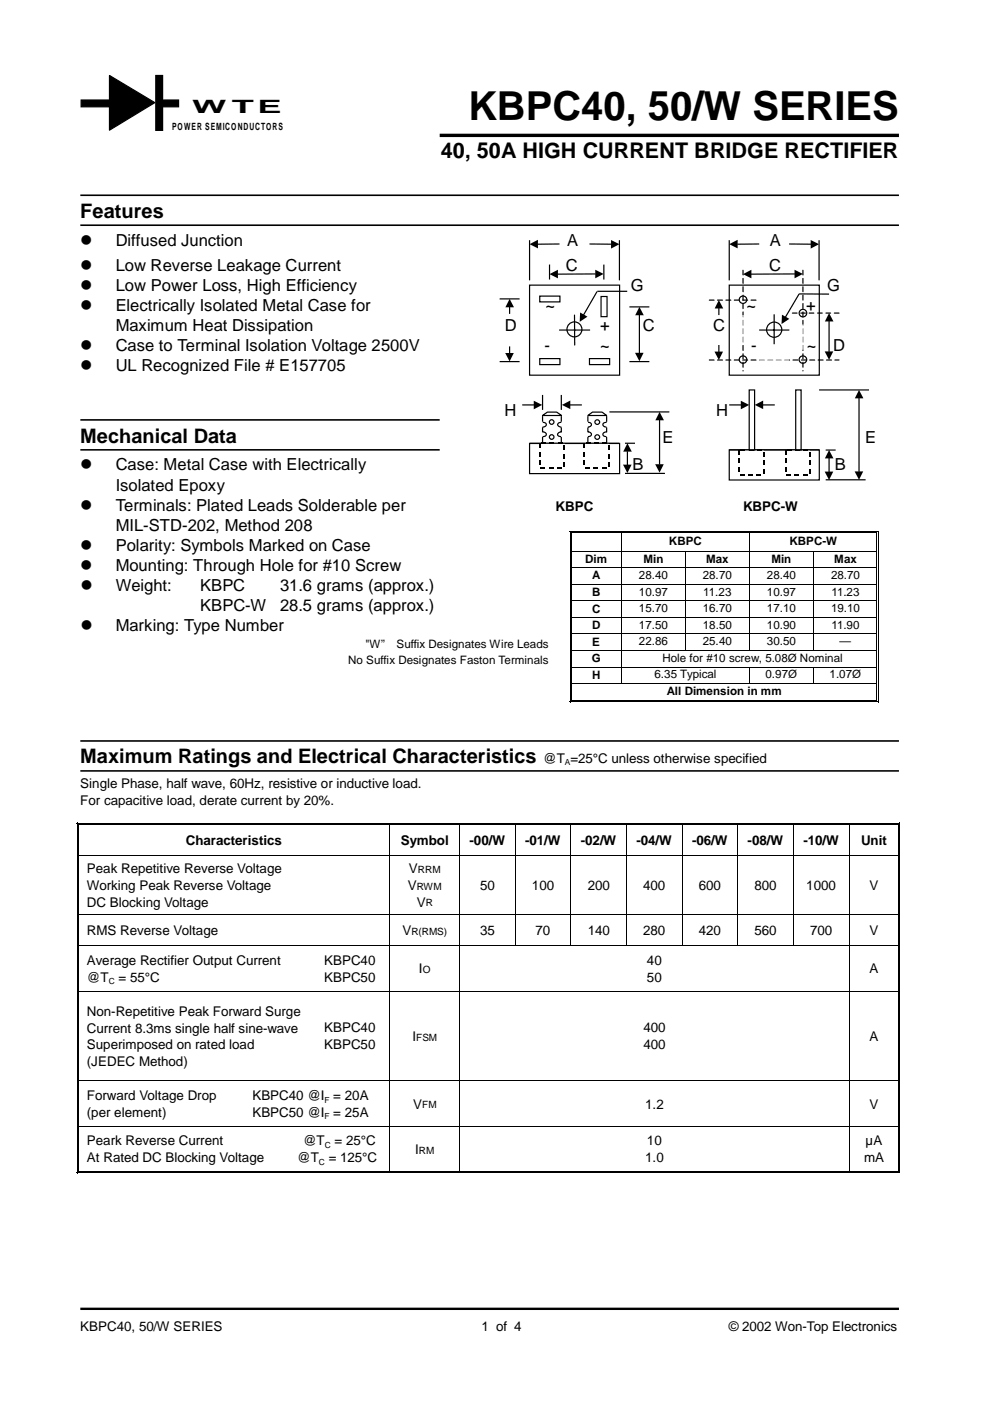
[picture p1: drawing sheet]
<svg xmlns="http://www.w3.org/2000/svg" width="210mm" height="297mm" viewBox="0 0 210 297" stroke-linecap="round" stroke-linejoin="round" font-family="sans-serif">
<path d="M17 277.5h173.6" fill="none" stroke="#000" stroke-width=".51"/>
<g fill="#000">
<path d="M120.8 112.5h.2v.6h-.2zM120.8 112.5h.5v.2h-.5zM120.8 116.8h.2v.1h-.2zM121.1 112.9h.2v.2h-.2zM121.1 116.8h.2v.1h-.2zM131.7 113l.1 .1zM131.7 112.5h.5v.2h-.5zM131.7 112.9h.5v.1h-.5zM158.8 113l.2 .1zM158.8 112.5h.5v.2h-.5zM158.8 112.9h.5v.1h-.5zM185.8 112.5h.5v.2h-.5z"/>
<path d="M185.8 112.9h.2v.2h-.2zM185.8 116.8h.2v.1h-.2zM186.2 112.5h.1v.6h-.1zM186.2 116.8h.1v.1h-.1zM120.8 120.3h.2v.1h-.2zM120.8 123.8h.2v.2h-.2zM120.8 127.3h.2v.2h-.2zM120.8 130.8h.2v.2h-.2zM120.8 134.3h.2v.2h-.2zM120.8 137.8h.2v.2h-.2zM121.1 120.3h.2v.1h-.2zM121.1 123.8h.2v.2h-.2z"/>
<path d="M121.1 127.3h.2v.2h-.2zM121.1 130.8h.2v.2h-.2zM121.1 134.3h.2v.2h-.2zM121.1 137.8h.2v.2h-.2zM185.8 120.3h.2v.1h-.2zM185.8 123.8h.2v.2h-.2zM185.8 127.3h.2v.2h-.2zM185.8 130.8h.2v.2h-.2zM185.8 134.3h.2v.2h-.2zM185.8 137.8h.2v.2h-.2zM186.2 120.3h.1v.1h-.1zM186.2 123.8h.1v.2h-.1z"/>
<path d="M186.2 127.3h.1v.2h-.1zM186.2 130.8h.1v.2h-.1zM186.2 134.3h.1v.2h-.1zM186.2 137.8h.1v.2h-.1zM120.8 141.4h.2v.1h-.2zM120.8 144.9h.2v.1h-.2zM120.8 148.4h.2v.5h-.2zM120.8 148.7h.5v.2h-.5zM121.1 141.4h.2v.1h-.2zM121.1 144.9h.2v.1h-.2zM185.8 141.4h.2v.1h-.2zM185.8 144.9h.2v.1h-.2z"/>
<path d="M185.8 148.7h.5v.2h-.5zM185.8 148.4h.2v.1h-.2zM186.2 141.4h.1v.1h-.1zM186.2 144.9h.1v.1h-.1zM16.3 174.4h.1v.6h-.1zM16.3 174.4h.5v.2h-.5zM16.6 174.8h.2v.2h-.2zM82.6 174.9l.1 .1zM82.6 174.4h.5v.2h-.5zM82.6 174.8h.5v.1h-.5zM97.4 174.9l.2 .1zM97.4 174.4h.5v.2h-.5z"/>
<path d="M97.4 174.8h.5v.1h-.5zM109.1 174.9l.2 .1zM109.1 174.4h.6v.2h-.6zM109.1 174.8h.6v.1h-.6zM121 174.9l.1 .1zM121 174.4h.5v.2h-.5zM121 174.8h.5v.1h-.5zM132.7 174.9l.2 .1zM132.7 174.4h.5v.2h-.5zM132.7 174.8h.5v.1h-.5zM144.5 174.9l.2 .1zM144.5 174.4h.5v.2h-.5z"/>
<path d="M144.5 174.8h.5v.1h-.5zM156.4 174.9l.1 .1zM156.4 174.4h.5v.2h-.5zM156.4 174.8h.5v.1h-.5zM168.1 174.9l.2 .1zM168.1 174.4h.5v.2h-.5zM168.1 174.8h.5v.1h-.5zM179.9 174.9l.2 .1zM179.9 174.4h.5v.2h-.5zM179.9 174.8h.5v.1h-.5zM190.3 174.4h.6v.2h-.6zM190.3 174.8h.2v.2h-.2z"/>
<path d="M190.7 174.4h.2v.6h-.2zM16.3 181.3h.1v.1h-.1zM16.3 193.8h.1v.2h-.1zM16.6 181.3h.2v.1h-.2zM16.6 193.8h.2v.2h-.2zM190.3 181.3h.2v.1h-.2zM190.3 193.8h.2v.2h-.2zM190.7 181.3h.2v.1h-.2zM190.7 193.8h.2v.2h-.2zM16.3 200.4h.1v.1h-.1zM16.3 210.1h.1v.1h-.1zM16.6 200.4h.2v.1h-.2z"/>
<path d="M16.6 210.1h.2v.1h-.2zM190.3 200.4h.2v.1h-.2zM190.3 210.1h.2v.1h-.2zM190.7 200.4h.2v.1h-.2zM190.7 210.1h.2v.1h-.2zM16.3 229h.1v.2h-.1zM16.3 238.7h.1v.2h-.1zM16.6 229h.2v.2h-.2zM16.6 238.7h.2v.2h-.2zM190.3 229h.2v.2h-.2zM190.3 238.7h.2v.2h-.2zM190.7 229h.2v.2h-.2z"/>
<path d="M190.7 238.7h.2v.2h-.2zM16.3 248.2h.1v.6h-.1zM16.3 248.6h.5v.2h-.5zM82.6 248.2h.5v.2h-.5zM82.6 248.6h.5v.2h-.5zM97.4 248.2h.5v.2h-.5zM97.4 248.6h.5v.2h-.5zM179.9 248.2h.5v.2h-.5zM179.9 248.6h.5v.2h-.5zM190.3 248.6h.6v.2h-.6zM190.3 248.2h.2v.2h-.2z"/>
</g>
<g fill="none" stroke="#000" stroke-width=".21">
<path d="M120.9 113.1v3.7M120.9 116.9v3.4M121.2 113.1v3.7M121.2 116.9v3.4M121.3 112.6h10.4M121.3 112.9h10.4M121.3 116.8h64.5M131.8 113.1v3.7M131.8 116.9v3.4M132.2 112.6h26.6M132.2 112.9h26.6M145.3 116.9v3.4"/>
<path d="M158.9 113.1v3.7M158.9 116.9v3.4M159.3 112.6h26.5M159.3 112.9h26.5M172.5 116.9v3.4M185.9 113.1v3.7M185.9 116.9v3.4M186.2 113.1v3.7M186.2 116.9v3.4M120.9 120.4v3.4M120.9 124v3.3M120.9 127.5v3.3"/>
<path d="M120.9 131v3.3M120.9 134.5v3.3M120.9 138v3.4M121.2 120.4v3.4M121.2 124v3.3M121.2 127.5v3.3M121.2 131v3.3M121.2 134.5v3.3M121.2 138v3.4M121.3 120.4h64.5M121.3 123.9h64.5M121.3 127.4h64.5"/>
<path d="M121.3 130.9h64.5M121.3 134.4h64.5M121.3 137.9h64.5M131.8 120.4v3.4M131.8 124v3.3M131.8 127.5v3.3M131.8 131v3.3M131.8 134.5v3.3M131.8 138v3.4M145.3 120.4v3.4M145.3 124v3.3M145.3 127.5v3.3"/>
<path d="M145.3 131v3.3M145.3 134.5v3.3M158.9 120.4v3.4M158.9 124v3.3M158.9 127.5v3.3M158.9 131v3.3M158.9 134.5v3.3M172.5 120.4v3.4M172.5 124v3.3M172.5 127.5v3.3M172.5 131v3.3M172.5 134.5v3.3"/>
<path d="M185.9 120.4v3.4M185.9 124v3.3M185.9 127.5v3.3M185.9 131v3.3M185.9 134.5v3.3M185.9 138v3.4M186.2 120.4v3.4M186.2 124v3.3M186.2 127.5v3.3M186.2 131v3.3M186.2 134.5v3.3M186.2 138v3.4"/>
<path d="M120.9 141.5v3.4M120.9 145v3.4M121.1 148.5h64.7M121.2 141.5v3.4M121.2 145v3.4M121.3 141.4h64.5M121.3 144.9h64.5M121.3 148.8h64.5M131.8 141.5v3.4M158.9 141.5v3.4M172.5 141.5v3.4M185.9 141.5v3.4"/>
<path d="M185.9 145v3.4M186.2 141.5v3.4M186.2 145v3.9M16.4 175v6.3M16.7 175v6.3M16.8 174.5h65.8M16.8 174.8h65.8M82.6 175v6.3M83.1 174.5h14.3M83.1 174.8h14.3M97.5 175v6.3M97.9 174.5h11.2"/>
<path d="M97.9 174.8h11.2M109.2 175v6.3M109.7 174.5h11.3M109.7 174.8h11.3M121 175v6.3M121.5 174.5h11.2M121.5 174.8h11.2M132.8 175v6.3M133.2 174.5h11.3M133.2 174.8h11.3M144.6 175v6.3M145 174.5h11.4"/>
<path d="M145 174.8h11.4M156.4 175v6.3M156.9 174.5h11.2M156.9 174.8h11.2M168.2 175v6.3M168.6 174.5h11.3M168.6 174.8h11.3M180 175v6.3M180.4 174.5h9.9M180.4 174.8h9.9M190.4 175v6.3M190.8 175v6.3"/>
<path d="M16.4 181.4v12.4M16.4 194v6.4M16.7 181.4v12.4M16.7 194v6.4M16.8 181.4h173.5M16.8 193.9h173.5M82.6 181.4v12.4M82.6 194v6.4M97.5 181.4v12.4M97.5 194v6.4M109.2 181.4v12.4M109.2 194v6.4"/>
<path d="M121 181.4v12.4M121 194v6.4M132.8 181.4v12.4M132.8 194v6.4M144.6 181.4v12.4M144.6 194v6.4M156.4 181.4v12.4M156.4 194v6.4M168.2 181.4v12.4M168.2 194v6.4M180 181.4v12.4M180 194v6.4"/>
<path d="M190.4 181.4v12.4M190.4 194v6.4M190.8 181.4v12.4M190.8 194v6.4M16.4 200.5v9.6M16.4 210.2v18.8M16.7 200.5v9.6M16.7 210.2v18.8M16.8 200.4h173.5M16.8 210.1h173.5M82.6 200.5v9.6M82.6 210.2v18.8"/>
<path d="M97.5 200.5v9.6M97.5 210.2v18.8M180 200.5v9.6M180 210.2v18.8M190.4 200.5v9.6M190.4 210.2v18.8M190.8 200.5v9.6M190.8 210.2v18.8M16.4 229.2v9.5M16.4 238.9v9.3M16.7 229.2v9.5M16.7 238.9v9.3"/>
<path d="M16.8 229.1h173.5M16.8 238.8h173.5M82.6 229.2v9.5M82.6 238.9v9.3M97.5 229.2v9.5M97.5 238.9v9.3M180 229.2v9.5M180 238.9v9.3M190.4 229.2v9.5M190.4 238.9v9.3M190.8 229.2v9.5M190.8 238.9v9.9"/>
<path d="M16.6 248.3h66M16.8 248.7h65.8M83.1 248.3h14.3M83.1 248.7h14.3M97.9 248.3h82M97.9 248.7h82M180.4 248.3h9.9M180.4 248.7h9.9"/>
</g>
<path d="M33 16h1.5v11.6h-1.5zM17.2 21.2h5.9v1.4h-5.9zM23.2 16l9.6 5.8-9.6 5.8zM34 21.2h3.9v1.4h-3.9z" fill="#000" stroke="#000" stroke-width=".25"/>
<path d="M93.2 28.7h97.4" fill="none" stroke="#000" stroke-width=".72" stroke-linecap="butt"/>
<path d="M17 47.8h173.6M17 41.4h173.6M17 89h76.2M17 95.4h76.2M17 157.1h173.6M17 163.4h173.6" fill="none" stroke="#000" stroke-width=".34"/>
<path d="M112.3 60.5h19.1v19h-19.1z" fill="none" stroke="#000" stroke-width=".25"/>
<g fill="#fff" stroke="#000" stroke-width=".25">
<path d="M114.4 62.8h4.3v1.2h-4.3z"/>
<path d="M114.4 76h4.3v1.3h-4.3z"/>
<path d="M125 76h4.3v1.3h-4.3z"/>
<path d="M127.4 62.9h1.3v4.2h-1.3z"/>
<path d="M112.3 94h19.1v6.4h-19.1z"/>
<circle cx="121.8" cy="69.8" r="1.59"/>
</g>
<path d="M118.6 70h6.4M121.8 66.8v6.4" fill="none" stroke="#000" stroke-width=".25"/>
<path d="M114.4 94h5.2v5.2h-5.2z" fill="#fff"/>
<path d="M114.3 94h.3v1h-.3zM114.3 95.8h.3v1h-.3zM114.3 97.6h.3v1h-.3zM114.6 99.1h1v.3h-1zM114.7 93.9h1v.2h-1zM116.3 99.1h1.1v.3h-1.1zM116.5 93.9h1v.2h-1zM118.1 99.1h1v.3h-1zM118.3 93.9h1v.2h-1zM119.5 98h.3v1h-.3zM119.5 96.2h.3v1h-.3zM119.5 94.4h.3v1h-.3z" fill="#000"/>
<path d="M123.9 94h5.2v5.2h-5.2z" fill="#fff"/>
<path d="M123.8 94h.3v1h-.3zM123.8 95.8h.3v1h-.3zM123.8 97.6h.3v1h-.3zM124.1 99.1h1v.3h-1zM124.2 93.9h1v.2h-1zM125.8 99.1h1v.3h-1zM126 93.9h1v.2h-1zM127.6 99.1h1v.3h-1zM127.7 93.9h1v.2h-1zM129 98h.3v1h-.3zM129 96.2h.3v1h-.3zM129 94.4h.3v1h-.3z" fill="#000"/>
<g fill="#fff" stroke="#000" stroke-width=".25">
<path d="M115 88.1l1-.7h2l1.1 .7z"/>
<path d="M124.6 88.1l1-.7h2l1 .7z"/>
</g>
<g fill="none" stroke="#000" stroke-width=".25">
<path d="M115 88.2v1.2M115 90.6v1.1M115 92.7v1.2M115.1 89.5a.57 .57 0 0 1 .7 .7l-.8 .4M115.1 91.6a.62 .62 0 0 1 .7 .7l-.8 .3M119 89.5a.57 .57 0 0 0-.7 .7l.7 .4M119 91.6h-.3a.55 .55 0 0 0-.4 .7l.7 .3M119 88.2v1.2M119 90.6v1.1M119 92.7v1.2M124.6 88.2v1.2M124.6 90.6v1.1"/>
<path d="M124.6 92.7v1.2M124.7 91.6a.54 .54 0 0 1 .7 .5 .54 .54 0 0 1-.8 .5M124.7 89.5a.56 .56 0 0 1 .7 .7l-.8 .4M128.6 91.6a.62 .62 0 0 0-.7 .7l.7 .3M128.6 89.5a.57 .57 0 0 0-.7 .7l.7 .4M128.6 88.2v1.2M128.6 90.6v1.1M128.6 92.7v1.2"/>
</g>
<g fill="#fff" stroke="#000" stroke-width=".25">
<circle cx="126.6" cy="89.5" r=".5"/>
<circle cx="126.6" cy="92.7" r=".5"/>
<circle cx="117" cy="89.5" r=".49"/>
<circle cx="117" cy="92.7" r=".49"/>
</g>
<path d="M154.6 60.5h19.1v19h-19.1z" fill="none" stroke="#000" stroke-width=".25"/>
<g fill="#fff" stroke="#000" stroke-width=".25">
<path d="M154.6 95.4h19.1v6.4h-19.1z"/>
<circle cx="164.1" cy="69.9" r="1.61"/>
</g>
<path d="M161 70h6.4M164.1 66.6v6.4" fill="none" stroke="#000" stroke-width=".25"/>
<circle cx="157.5" cy="63.5" r=".8" fill="#fff" stroke="#000" stroke-width=".25"/>
<g fill="#000">
<path d="M157.4 57.3l.1-.2 .2 .2-.1 1.1-.2-.1zM157.5 59h.2l-.1 1.2-.2-.1zM170.1 57.3l.1-.2 .2 .2-.1 1.1-.2-.1zM170.2 59h.2l-.1 1.2-.2-.1zM150.3 63.6l.1-.1h1l.1 .2-1.1 .1zM150.3 76.3l.1-.1h1l.1 .2-1.1 .1zM152 63.6l1.2-.1 .1 .2-1.2 .1zM152 76.3l1.2-.1 .1 .2-1.2 .1zM153.8 63.6l1.2-.1 .1 .2-1.2 .1zM153.9 76.2h1.1l.1 .2-1.2 .1zM155.6 63.6l1.1-.1 .2 .2-1.3 .1zM155.6 76.3l1.1-.1 .2 .2-1.3 .1z"/>
<path d="M157.4 63.6l1.1-.1 .1 .2-1.2 .1zM157.4 76.3l1.1-.1 .1 .2-1.2 .1zM157.4 60.8l.3-.1-.1 1.3-.2-.2zM157.4 62.6l.3-.1-.1 1.3-.2-.2zM157.5 64.3h.2l-.1 1.2-.2-.1zM157.5 66l.2 .1-.1 1.2-.2-.1zM157.5 67.8l.2 .1-.1 1.2-.2-.1zM157.5 69.6h.2l-.1 1.3-.2-.2zM157.5 71.4h.2l-.1 1.2-.2-.1zM157.5 73.2h.2l-.1 1.2-.2-.1zM157.5 74.9l.2 .1-.1 1.2-.2-.1zM157.5 76.7l.2 .1-.1 1.2-.2-.1z"/>
<path d="M157.5 78.5h.2l-.2 .3-.1-.1zM159.1 63.6l1.2-.1 .1 .2-1.2 .1zM159.1 76.3l1.2-.1 .1 .2-1.2 .1zM161 76.2h1.1l.1 .2-1.2 .1zM162.7 76.3l1.1-.1 .2 .2-1.3 .1zM164.5 76.3l1.1-.1 .1 .2-1.2 .1zM166.3 76.2h1.1l.1 .2-1.2 .1zM168 76.3l1.2-.1 .1 .2-1.2 .1zM167.9 66.4l.1-.1h1l.1 .1v.1h-1.1zM169.8 76.3l1.2-.1 .1 .2-1.2 .1zM170.1 60.8l.3-.1-.1 1.3-.2-.2zM170.1 62.6l.3-.1-.1 1.3-.2-.2z"/>
<path d="M170.2 64.3h.2l-.1 1.2-.2-.1zM170.1 66.1h.3l-.1 1.2-.2-.1zM170.1 67.9h.3l-.1 1.2-.2-.1zM170.1 69.7l.3-.1-.1 1.3-.2-.2zM170.1 71.5l.3-.1-.1 1.2-.2-.1zM170.1 73.2h.3l-.1 1.2-.2-.1zM170.1 75h.3l-.1 1.2-.2-.1zM170.1 76.8h.3l-.1 1.2-.2-.1zM170.1 78.6l.2-.1 .1 .2-.2 .1zM169.8 66.3h1l.1 .1-.1 .1h-1l-.2-.1zM171.6 76.3l1.1-.1 .2 .2-1.3 .1zM171.4 66.4l.1-.1h1.1l.1 .1-.1 .1h-1.1z"/>
<path d="M173.4 76.3l1.1-.1 .1 .2-1.2 .1zM173.2 66.4l.1-.1h1l.2 .1-.1 .1h-1.1zM175.1 76.3l1.2-.1 .1 .2-1.2 .1zM175 66.4l.1-.1h1l.1 .1v.1h-1.1zM176.9 76.3l1-.1 .1 .1-.1 .2h-.9zM176.9 66.3h1l.1 .1-.1 .1h-1l-.1-.1z"/>
</g>
<g fill="none" stroke="#000" stroke-width=".25">
<circle cx="157.5" cy="76.2" r=".8"/>
<circle cx="170.2" cy="66.4" r=".8"/>
<circle cx="170.2" cy="76.2" r=".8"/>
</g>
<path d="M157.5 66.8v6.4M161 76.3h6.3M170.2 68.8v5.4" fill="none" stroke="#fff" stroke-width=".25"/>
<path d="M156.7 95.4h5.2v5.2h-5.2z" fill="#fff"/>
<path d="M156.6 95.4h.3v1h-.3zM156.6 97.2h.3v1h-.3zM156.6 99h.3v1h-.3zM157 95.3h1v.2h-1zM158.8 95.3h1v.2h-1zM160.5 95.3h1.1v.2h-1.1zM161.8 97.6h.3v1h-.3zM161.8 95.8h.3v1h-.3zM156.9 100.5h1v.3h-1zM158.6 100.5h1.1v.3h-1.1zM160.4 100.5h1v.3h-1zM161.8 99.4h.3v1h-.3z" fill="#000"/>
<path d="M166.6 95.4h5.2v5.2h-5.2z" fill="#fff"/>
<path d="M166.4 95.4h.3v1h-.3zM166.4 97.2h.3v1h-.3zM166.4 99h.3v1h-.3zM166.8 95.3h1v.2h-1zM168.6 95.3h1v.2h-1zM170.4 95.3h1v.2h-1zM171.6 97.6h.3v1h-.3zM171.6 95.8h.3v1h-.3zM166.7 100.5h1v.3h-1zM168.5 100.5h1v.3h-1zM170.2 100.5h1.1v.3h-1.1zM171.6 99.4h.3v1h-.3z" fill="#000"/>
<g fill="#fff" stroke="#000" stroke-width=".25">
<path d="M158.8 82.7h1.2v12.7h-1.2z"/>
<path d="M168.7 82.7h1.2v12.7h-1.2z"/>
</g>
<g fill="none" stroke="#000" stroke-width=".25">
<path d="M112.3 50.9v8.5M116.5 56.1v3.2M118.6 51.7l-4.6 .1M125 51.7l4.6 .1M126.3 58.1h-8.1M128 56.1v3.2M131.3 50.9v8.5M154.6 50.9v8.5M161 51.7l-4.7 .1M167.3 51.7l4.7 .1M168.5 58.1h-9.3M173.7 50.9v8.5"/>
<path d="M105.9 76.7h4.3M105.9 63.4h4.3M108 65.1v1.4M108 73.4v1.5M126.6 61.8l-2.9 5M126.6 61.8h6.4M133.4 65.1h4.3M133.4 76.7h4.3M135.6 66.8v8.1M152.4 65.3v1.5M152.4 73.2v1.4M175.8 68.1v6.5"/>
<path d="M175.8 62.4l-6.4-.1-2.9 5M110.7 85.9h2.6M112.3 94h19M115 83.7v3.2M119 83.7v3.2M120.8 85.9h2.6M129.2 87.3h12.7M132.5 94h2.1M133 95.7v2.9M139.8 89v9.5M154.6 85.9h2.6M154.6 95.4h19.1"/>
<path d="M161.7 85.9h2.6M173.7 82.7h10.5M175.1 95.4h2.1M175.8 97.1v3M182.1 84.4v15.6M132.5 100.4h8.5M175.1 101.7h8.4"/>
</g>
<g fill="#000">
<path d="M112.3 51.8l1.8-1v1.9zM116.5 58.1l1.8-.9v1.8zM126.2 57.2l1.8 .9-1.8 .9zM129.6 50.9l1.7 .9-1.7 .9zM154.6 51.8l1.8-1v1.9zM157.5 58.1l1.8-.9v1.8zM168.5 57.2l1.7 .9-1.7 .9zM171.9 50.9l1.8 .9-1.8 .9zM107.1 74.8h1.8l-.9 1.8zM108 63.4l1 1.8h-1.8zM123 66.3l1.6 .8-1.7 1.1zM134.6 74.8h1.9l-.9 1.8z"/>
<path d="M135.6 65.1l.9 1.7h-1.8zM151.5 74.5h1.8l-.9 1.8zM152.4 63.6l.9 1.8h-1.8zM165.8 66.7l1.6 .9-1.7 1.1zM174.9 74.5h1.8l-.9 1.8zM175.8 66.4l.9 1.8h-1.8zM113.2 85l1.7 .9-1.7 .9zM119.1 85.9l1.8-1v1.8zM132.1 98.5h1.8l-.9 1.8zM133 94l1 1.8h-1.9zM138.9 98.4h1.8l-.9 1.8zM139.8 87.3l1 1.8h-1.8z"/>
<path d="M157.1 85l1.7 .9-1.7 .9zM160 85.9l1.8-1v1.8zM174.9 100h1.8l-.9 1.8zM175.8 95.4l.9 1.8h-1.8zM181.2 99.9h1.8l-.9 1.8zM182.1 82.7l1 1.8h-1.9z"/>
</g>
<text font-size="8.5" x="99.2" y="25.5">KBPC40, 50/W SERIES</text>
<text font-size="4.6" x="93.5" y="33.6">40, 50A HIGH CURRENT BRIDGE RECTIFIER</text>
<g font-size="4.2">
<text x="17" y="46.1">Features</text>
<text x="17" y="93.9">Mechanical Data</text>
<text x="17" y="161.7">Maximum Ratings and Electrical Characteristics</text>
</g>
<text font-size="3.9" x="40.7" y="23.9">W T E</text>
<g font-size="3.5">
<text x="17" y="52.2">!</text>
<text x="24.5" y="52.2">Diffused Junction</text>
<text x="120.3" y="52.2">A</text>
<text x="163.2" y="52.2">A</text>
<text x="17" y="57.5">!</text>
<text x="24.5" y="57.5">Low Reverse Leakage Current</text>
<text x="119.9" y="57.5">C</text>
<text x="163.1" y="57.5">C</text>
<text x="17" y="61.7">!</text>
<text x="17" y="66">!</text>
<text x="24.5" y="61.7">Low Power Loss, High Efficiency</text>
<text x="24.5" y="66">Electrically Isolated Metal Case for</text>
<text x="115.7" y="66">~</text>
<text x="133.8" y="61.7">G</text>
<text x="158.3" y="66">~</text>
<text x="171" y="66">+</text>
<text x="175.4" y="61.7">G</text>
<text x="24.5" y="70.2">Maximum Heat Dissipation</text>
<text x="107" y="70.2">D</text>
<text x="127.2" y="70.2">+</text>
<text x="136.3" y="70.2">C</text>
<text x="151.2" y="70.2">C</text>
<text x="17" y="74.4">!</text>
<text x="24.5" y="74.4">Case to Terminal Isolation Voltage 2500V</text>
<text x="115.5" y="74.4">-</text>
<text x="127.2" y="74.4">~</text>
<text x="159.3" y="74.4">-</text>
<text x="171" y="74.4">~</text>
<text x="176.6" y="74.4">D</text>
<text x="17" y="78.7">!</text>
<text x="24.5" y="78.7">UL Recognized File # E157705</text>
<text x="106.9" y="88.3">H</text>
<text x="151.9" y="88.3">H</text>
<text x="140.5" y="94">E</text>
<text x="183.4" y="94">E</text>
<text x="17" y="99.6">!</text>
<text x="24.5" y="99.6">Case: Metal Case with Electrically</text>
<text x="134.1" y="99.6">B</text>
<text x="177" y="99.6">B</text>
<text x="24.5" y="104.1">Isolated Epoxy</text>
<text x="17" y="108.3">!</text>
<text x="24.5" y="108.3">Terminals: Plated Leads Solderable per</text>
<text x="24.5" y="112.5">MIL-STD-202, Method 208</text>
<text x="17" y="116.8">!</text>
<text x="24.5" y="116.8">Polarity: Symbols Marked on Case</text>
<text x="17" y="121">!</text>
<text x="17" y="125.2">!</text>
<text x="24.5" y="121">Mounting: Through Hole for #10 Screw</text>
<text x="24.5" y="125.2">Weight:</text>
<text x="42.4" y="125.2">KBPC</text>
<text x="59.4" y="125.2">31.6 grams (approx.)</text>
<text x="42.4" y="129.5">KBPC-W</text>
<text x="59.4" y="129.5">28.5 grams (approx.)</text>
<text x="17" y="133.7">!</text>
<text x="24.5" y="133.7">Marking: Type Number</text>
</g>
<g font-size="2.8">
<text x="117.8" y="108.3">KBPC</text>
<text x="157.5" y="108.3">KBPC-W</text>
<text x="115.2" y="161.7">@T =25°C unless otherwise specified</text>
<text x="17" y="167">Single Phase, half wave, 60Hz, resistive or inductive load.</text>
<text x="17" y="170.6">For capacitive load, derate current by 20%.</text>
<text x="39.4" y="179.2">Characteristics</text>
<text x="85" y="179.2">Symbol</text>
<text x="99.6" y="179.2">-00/W</text>
<text x="111.3" y="179.2">-01/W</text>
<text x="123.2" y="179.2">-02/W</text>
<text x="134.9" y="179.2">-04/W</text>
<text x="146.7" y="179.2">-06/W</text>
<text x="158.5" y="179.2">-08/W</text>
<text x="170.3" y="179.2">-10/W</text>
<text x="182.6" y="179.2">Unit</text>
<text x="18.4" y="185.2">Peak Repetitive Reverse Voltage</text>
<text x="86.7" y="185.2">V</text>
<text x="18.4" y="188.7">Working Peak Reverse Voltage</text>
<text x="86.5" y="188.7">V</text>
<text x="101.8" y="188.7">50</text>
<text x="112.8" y="188.7">100</text>
<text x="124.6" y="188.7">200</text>
<text x="136.4" y="188.7">400</text>
<text x="148.2" y="188.7">600</text>
<text x="159.9" y="188.7">800</text>
<text x="171" y="188.7">1000</text>
<text x="184.4" y="188.7">V</text>
<text x="18.4" y="192.2">DC Blocking Voltage</text>
<text x="88.4" y="192.2">V</text>
<text x="18.4" y="198.3">RMS Reverse Voltage</text>
<text x="85.3" y="198.3">V</text>
<text x="101.8" y="198.3">35</text>
<text x="113.6" y="198.3">70</text>
<text x="124.6" y="198.3">140</text>
<text x="136.4" y="198.3">280</text>
<text x="148.2" y="198.3">420</text>
<text x="159.9" y="198.3">560</text>
<text x="171.8" y="198.3">700</text>
<text x="184.4" y="198.3">V</text>
<text x="18.4" y="208.2">@T</text>
<text x="18.4" y="204.6">Average Rectifier Output Current</text>
<text x="25.1" y="208.2">= 55°C</text>
<text x="68.8" y="204.6">KBPC40</text>
<text x="68.8" y="208.2">KBPC50</text>
<text x="88.8" y="206.4">I</text>
<text x="137.2" y="204.6">40</text>
<text x="137.2" y="208.2">50</text>
<text x="184.4" y="206.4">A</text>
<text x="18.4" y="215.4">Non-Repetitive Peak Forward Surge</text>
<text x="18.4" y="218.9">Current 8.3ms single half sine-wave</text>
<text x="68.8" y="218.9">KBPC40</text>
<text x="87.4" y="220.7">I</text>
<text x="136.4" y="218.9">400</text>
<text x="184.4" y="220.7">A</text>
<text x="18.4" y="222.5">Superimposed on rated load</text>
<text x="18.4" y="226">(JEDEC Method)</text>
<text x="68.8" y="222.5">KBPC50</text>
<text x="136.4" y="222.5">400</text>
<text x="18.4" y="233.3">Forward Voltage Drop</text>
<text x="53.5" y="233.3">KBPC40 @I = 20A</text>
<text x="18.4" y="236.8">(per element)</text>
<text x="53.5" y="236.8">KBPC50 @I = 25A</text>
<text x="87.6" y="235">V</text>
<text x="136.8" y="235">1.2</text>
<text x="184.4" y="235">V</text>
<text x="18.4" y="242.9">Peark Reverse Current</text>
<text x="64.3" y="242.9">@T</text>
<text x="70.9" y="242.9">= 25°C</text>
<text x="88" y="244.6">I</text>
<text x="137.2" y="242.9">10</text>
<text x="183.5" y="242.9">µA</text>
<text x="18.4" y="246.4">At Rated DC Blocking Voltage</text>
<text x="63" y="246.4">@T</text>
<text x="69.7" y="246.4">= 125°C</text>
<text x="136.8" y="246.4">1.0</text>
<text x="183.2" y="246.4">mA</text>
<text x="17" y="282.2">KBPC40, 50/W SERIES</text>
<text x="102.1" y="282.2">1 of 4</text>
<text x="154.5" y="282.2">© 2002 Won-Top Electronics</text>
</g>
<g font-size="2.5">
<text x="124.1" y="119.3">Dim</text>
<text x="136.4" y="119.3">Min</text>
<text x="141.8" y="115.6">KBPC</text>
<text x="149.7" y="119.3">Max</text>
<text x="163.5" y="119.3">Min</text>
<text x="167.4" y="115.6">KBPC-W</text>
<text x="176.9" y="119.3">Max</text>
<text x="125.5" y="122.8">A</text>
<text x="135.5" y="122.8">28.40</text>
<text x="149" y="122.8">28.70</text>
<text x="162.6" y="122.8">28.40</text>
<text x="176.2" y="122.8">28.70</text>
<text x="125.5" y="126.4">B</text>
<text x="125.5" y="129.9">C</text>
<text x="135.5" y="126.3">10.97</text>
<text x="135.5" y="129.8">15.70</text>
<text x="149" y="129.8">16.70</text>
<text x="149.1" y="126.3">11.23</text>
<text x="162.6" y="129.8">17.10</text>
<text x="162.6" y="126.3">10.97</text>
<text x="176.2" y="129.8">19.10</text>
<text x="176.3" y="126.3">11.23</text>
<text x="77.5" y="137.3">&quot;W”</text>
<text x="84.1" y="137.3">Suffix Designates Wire Leads</text>
<text x="125.5" y="133.4">D</text>
<text x="125.6" y="136.9">E</text>
<text x="135.5" y="133.3">17.50</text>
<text x="135.5" y="136.8">22.86</text>
<text x="149" y="136.8">25.40</text>
<text x="149" y="133.3">18.50</text>
<text x="162.6" y="136.8">30.50</text>
<text x="162.6" y="133.3">10.90</text>
<text x="176.3" y="133.3">11.90</text>
<text x="178" y="136.8">—</text>
<text x="73.8" y="140.9">No Suffix Designates Faston Terminals</text>
<text x="125.4" y="140.4">G</text>
<text x="125.5" y="143.9">H</text>
<text x="138.8" y="143.8">6.35 Typical</text>
<text x="140.5" y="140.3">Hole for #10 screw, 5.08Ø Nominal</text>
<text x="162.3" y="143.8">0.97Ø</text>
<text x="175.9" y="143.8">1.07Ø</text>
<text x="141.4" y="147.4">All Dimension in mm</text>
</g>
<g font-size="2.1">
<text x="36.5" y="27.6">POWER SEMICONDUCTORS</text>
<text x="88.6" y="185.1">RRM</text>
<text x="88.4" y="188.7">RWM</text>
<text x="90.3" y="192.2">R</text>
<text x="87.2" y="198.2">R(RMS)</text>
<text x="89.6" y="206.3">O</text>
<text x="88.2" y="220.6">FSM</text>
<text x="89.5" y="235">FM</text>
<text x="88.8" y="244.6">RM</text>
</g>
<g font-size="1.8">
<text x="119.8" y="162.2">A</text>
<text x="23" y="208.7">C</text>
<text x="68.8" y="233.8">F</text>
<text x="68.8" y="237.3">F</text>
<text x="68.8" y="243.4">C</text>
<text x="67.6" y="246.9">C</text>
</g>
</svg>
